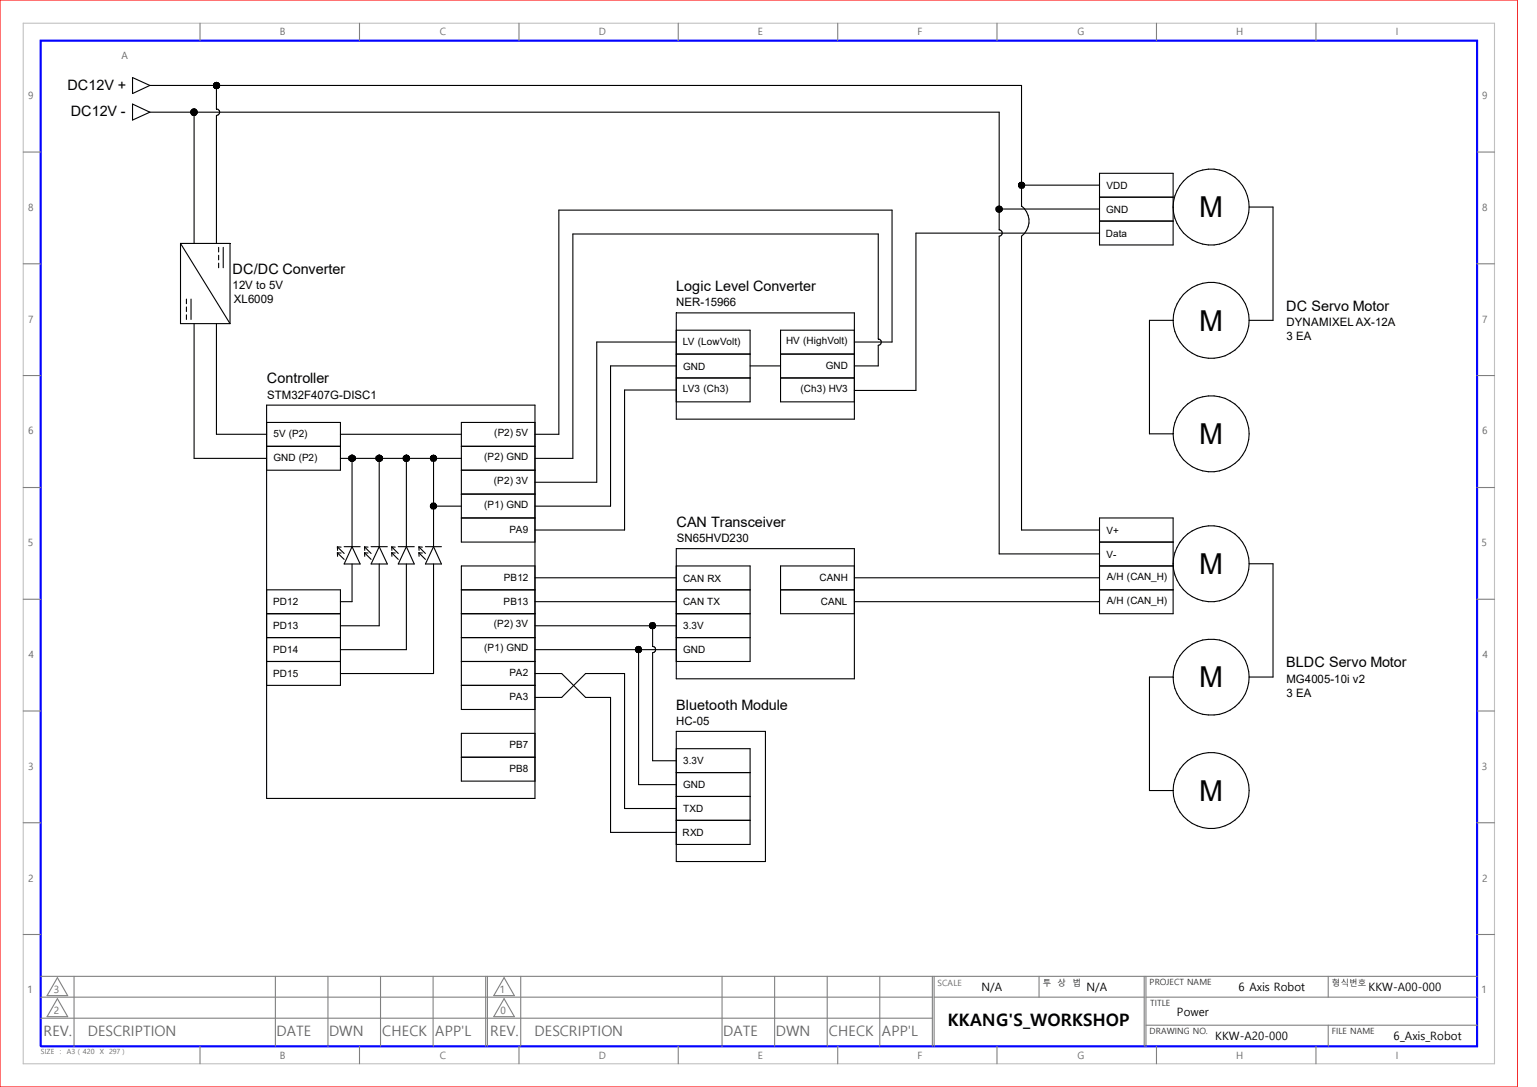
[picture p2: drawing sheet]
<svg xmlns="http://www.w3.org/2000/svg" width="297mm" height="210mm" viewBox="0 0 297 210" stroke-linecap="round" stroke-linejoin="round" font-family="sans-serif">
<path d="M0 0h293.2v210h-293.2z" fill="none" stroke="#fff" stroke-width=".19"/>
<g fill="#00f" stroke="#00f" stroke-width=".19">
<path d="M7.9 202.1h277.4l.2 .2h-277.6z" fill-rule="evenodd"/>
<path d="M285.5 7.7v194.6l-.2-.2v-194.1z" fill-rule="evenodd"/>
<path d="M7.7 7.7h277.8l-.2 .3h-277.3z" fill-rule="evenodd"/>
<path d="M7.7 7.7l.3 .3v194.1h-.3z" fill-rule="evenodd"/>
</g>
<path d="M4.5 4.5h284.3v201h-284.3z" fill="none" stroke="#c0c0c0" stroke-width=".21"/>
<g fill="none" stroke="#808080" stroke-width=".21">
<path d="M38.7 4.5v3.4M69.5 4.5v3.4M100.3 4.5v3.4M131.1 4.5v3.4M161.9 4.5v3.4M192.7 4.5v3.4M223.5 4.5v3.4M254.3 4.5v3.4M4.5 29.4h3.4M285.4 29.4h3.4M4.5 51h3.4M285.4 51h3.4"/>
<path d="M4.5 72.6h3.4M285.4 72.6h3.4M4.5 94.2h3.4M285.4 94.2h3.4M4.5 115.8h3.4M285.4 115.8h3.4M4.5 137.4h3.4M285.4 137.4h3.4M4.5 159h3.4M285.4 159h3.4M4.5 180.6h3.4M7.9 188.6h277.5"/>
<path d="M7.9 196.7h172.3M7.9 192.7h172.3M14.3 188.6v13.5M53.2 188.6v13.5M63.4 188.6v13.5M73.5 188.6v13.5M83.7 188.6v13.5M93.9 188.6v13.5M94.2 188.6v13.5M100.6 188.6v13.5M139.5 188.6v13.5M149.7 188.6v13.5"/>
<path d="M159.9 188.6v13.5M170 188.6v13.5M180.2 188.6v13.5M180.5 192.7h40.6M180.5 188.6v13.5M200.8 188.6v4.1M221.1 188.6v13.5M221.4 192.7h64M221.4 198.1h64M221.4 188.6v13.5M256.7 188.6v4.1M256.7 198.1v4"/>
<path d="M285.4 180.6h3.4M38.7 202.1v3.4M69.5 202.1v3.4M100.3 202.1v3.4M131.1 202.1v3.4M161.9 202.1v3.4M192.7 202.1v3.4M223.5 202.1v3.4M254.3 202.1v3.4"/>
</g>
<path d="M0 0h293.3v210h-293.3z" fill="none" stroke="#f00" stroke-width=".21"/>
<path d="M11.1 188.9l2 3.5h-4zM11.1 193l2 3.4h-4zM97.4 188.9l2 3.5h-4zM97.4 193l2 3.4h-4z" fill="none" stroke="#808080" stroke-width=".21"/>
<g fill="none" stroke="#000" stroke-width=".21">
<path d="M25.6 15l3.4 1.5-3.4 1.6zM29 16.5h168.4v23.3a3.7 3.7 0 0 1 0 5.8v56.8h15.1M41.8 16.5v4.5a.64 .64 0 0 1 .7 .7 .64 .64 0 0 1-.7 .6v24.7M25.6 20.1l3.4 1.6-3.4 1.5zM29 21.7h164.1v22.7a.61 .61 0 0 1 .6 .6 .61 .61 0 0 1-.6 .6v61.4h19.4M37.5 21.7v25.3M197.4 35.8h15.1M212.5 33.5h14.2v13.8h-14.2zM212.5 38.1h14.2M34.9 47h9.5v15.5M34.9 47v15.5h9.5M34.9 47l9.5 15.5"/>
<path d="M36 57.8v.9M36 59.3v.9M36.9 57.8v3.9M42.2 47.8v.9M42.2 49.3v.9M42.2 50.8v.9M43.1 47.8v3.9M193.1 40.4h19.4M212.5 42.7h14.2M212.5 45h-35.5v30.4h-11.9M241.4 40h4.6v21.9h-4.6M36 60.8v.9"/>
<path d="M37.5 62.5v26.1h14M41.8 62.5v21.4h9.7M51.5 78.3h51.9v76h-51.9zM130.7 60.5h34.4v20.5h-34.4zM130.7 70.7h-12.7v27.1h-14.6M130.7 63.8h14.2v13.8h-14.2M130.7 68.4h14.2M130.7 73h14.2M130.7 66.1h-15.4v27.1h-11.9M130.7 75.4h-10v27h-17.3M144.9 70.7h5.9M150.8 68.4h14.3"/>
<path d="M150.8 73h14.3M165.1 70.7h4.6v-4a.61 .61 0 0 0 .6-.6 .61 .61 0 0 0-.6-.6v-20.3h-59v43.4h-7.3M165.1 66.1h7.3v-25.5h-64.4v43.3h-4.6M165.1 63.8h-14.3v13.8h14.3M226.7 61.9a7.3 7.3 0 0 0 7.3 7.3 7.3 7.3 0 0 0 7.4-7.3M226.7 61.9a7.3 7.3 0 0 1 7.3-7.4 7.3 7.3 0 0 1 7.4 7.4M226.7 61.9h-4.6v21.9h4.6M51.5 81.6h14.3v9.2h-14.3M51.5 86.2h14.3M65.8 88.6h23.4M65.8 83.9h23.4M68 88.6v17"/>
<path d="M73.3 88.6v17M78.5 88.6v17M83.8 88.6v17M83.8 97.8h5.4M89.2 86.2h14.2M89.2 90.8h14.2M89.2 95.5h14.2M103.4 81.6h-14.2v23.1h14.2M51.5 114h14.3v18.4h-14.3M51.5 118.6h14.3M65.2 106.8l1.3 1.3M65.2 106.8v.7"/>
<path d="M65.2 106.8h.7M65.2 105.7l1.3 1.2M65.2 105.7v.6M65.2 105.7h.7M66.5 105.6h3.1M68 105.6l1.6 3.4h-3.1zM68 109v7.2h-2.2M70.4 106.8l1.3 1.3M70.4 106.8l.1 .7M70.4 106.8h.7M70.4 105.7l1.3 1.2M70.4 105.7l.1 .6"/>
<path d="M70.4 105.7h.7M71.7 105.6h3.1M73.3 105.6l1.5 3.4h-3.1zM73.3 109v11.9h-7.5M75.7 106.8l1.3 1.3M75.7 106.8v.7M75.7 106.8h.7M75.7 105.7l1.3 1.2M75.7 105.7v.6M75.7 105.7h.7M77 105.6h3.1M78.5 105.6l1.6 3.4h-3.1z"/>
<path d="M78.5 109v16.5h-12.7M80.9 106.8l1.3 1.3M80.9 106.8l.1 .7M80.9 106.8h.7M80.9 105.7l1.3 1.2M80.9 105.7l.1 .6M80.9 105.7h.7M82.2 105.6h3.1M83.8 105.6l1.5 3.4h-3.1zM83.8 109v21.1h-18M89.2 100.1h14.2M89.2 114h14.2"/>
<path d="M89.2 118.6h14.2M103.4 109.3h-14.2v27.8h14.2M103.4 116.2h27.3M103.4 111.6h27.3M130.7 109.3h14.2v18.5h-14.2M130.7 114h14.2M130.7 118.6h14.2M130.7 106h34.4v25.1h-34.4zM150.8 114h14.3M165.1 109.3h-14.3v9.3h14.3M165.1 116.2h47.4M165.1 111.6h47.4"/>
<path d="M212.5 100.1h14.2v18.5h-14.2zM212.5 104.7h14.2M212.5 109.3h14.2M212.5 114h14.2M241.4 108.9h4.6v21.9h-4.6M51.5 127.8h14.3M51.5 123.2h14.3M89.2 127.8h14.2M89.2 132.4h14.2M89.2 123.2h14.2M103.4 120.9h27.3M103.4 125.5h27.3"/>
<path d="M103.4 130.1h5.1l4.7 4.6h4.8v26.1h12.7M103.4 134.7h5.1l4.7-4.6h7.5v26.1h10M123.4 125.5v26.1h7.3M126.1 120.9v4a.61 .61 0 0 1 .6 .6 .61 .61 0 0 1-.6 .6v20.9h4.6M130.7 123.2h14.2M226.7 130.8h-4.6v21.9h4.6M226.7 130.8a7.3 7.3 0 0 0 7.3 7.4 7.3 7.3 0 0 0 7.4-7.4M226.7 130.8a7.3 7.3 0 0 1 7.3-7.3 7.3 7.3 0 0 1 7.4 7.3M89.2 146.3h14.2M103.4 141.7h-14.2v9.2h14.2M130.7 141.3h17.2v25.2h-17.2zM130.7 144.7h14.2v18.5h-14.2"/>
<path d="M130.7 153.9h14.2M130.7 158.5h14.2M130.7 149.3h14.2"/>
<circle cx="41.8" cy="16.5" r=".6"/>
<circle cx="37.5" cy="21.7" r=".63"/>
<circle cx="234" cy="40" r="7.3"/>
<circle cx="68" cy="88.5" r=".6"/>
<circle cx="73.3" cy="88.5" r=".62"/>
<circle cx="78.5" cy="88.5" r=".62"/>
<circle cx="234" cy="83.8" r="7.3"/>
<circle cx="234" cy="108.9" r="7.3"/>
<circle cx="234" cy="152.7" r="7.3"/>
</g>
<g fill="#000" stroke="#000" stroke-width=".19">
<path d="M41.3 16.2v.6zM41.3 16.2l.2 .9-.2-.3zM41.3 16.2l.2-.2v1.1zM41.5 16l.3 1.1h-.3zM41.5 16l.3-.1v1.2zM41.8 15.9l.3 1.2h-.3zM41.8 15.9l.3 .1v1.1zM42.1 16l.3 .8-.3 .3zM42.1 16l.3 .2v.6zM42.4 16.2v.6zM37 21.4v.6zM37 21.4l.2 .8-.2-.2z"/>
<path d="M37.2 21.1v1.1l-.2-.8zM37.2 21.1l.3 1.2-.3-.1zM37.2 21.1l.3-.1v1.3zM37.5 21l.3 1.2-.3 .1zM37.5 21l.3 .1v1.1zM37.8 21.1l.2 .9-.2 .2zM37.8 21.1l.2 .3v.6zM38 21.4v.6zM196.9 35.5v.6zM196.9 35.5l.2 .8-.2-.2zM196.9 35.5l.2-.2v1zM197.1 35.3l.3 1.1-.3-.1z"/>
<path d="M197.1 35.3l.3-.1v1.2zM197.4 35.2l.3 1.1-.3 .1zM197.4 35.2l.3 .1v1zM197.7 35.3l.3 .8-.3 .2zM197.7 35.3l.3 .2v.6zM198 35.5v.6zM192.5 40.1v.6zM192.5 40.1l.2 .8-.2-.2zM192.7 39.9v1l-.2-.8zM192.7 39.9l.4 1.1-.4-.1zM192.7 39.9l.4-.1v1.2zM193.1 39.8l.3 1.1-.3 .1z"/>
<path d="M193.1 39.8l.3 .1v1zM193.4 39.9l.2 .8-.2 .2zM193.4 39.9l.2 .2v.6zM193.6 40.1v.6zM67.5 88.2v.7zM67.5 88.2l.2 .9-.2-.2zM67.5 88.2l.2-.2v1.1zM67.7 88l.3 1.2-.3-.1zM67.7 88l.3-.1v1.3zM68 87.9l.3 1.2-.3 .1zM68 87.9l.3 .1v1.1zM68.3 88l.3 .9-.3 .2z"/>
<path d="M68.3 88l.3 .2v.7zM68.6 88.2v.7zM72.7 88.2v.7zM72.7 88.2l.3 .9-.3-.2zM72.7 88.2l.3-.2v1.1zM73 88l.3 1.2-.3-.1zM73 88l.3-.1v1.3zM73.3 87.9l.3 1.2-.3 .1zM73.3 87.9l.3 .1v1.1zM73.6 88l.2 .9-.2 .2zM73.6 88l.2 .2v.7zM73.8 88.2v.7z"/>
<path d="M78 88.2v.7zM78 88.2l.2 .9-.2-.2zM78 88.2l.2-.2v1.1zM78.2 88l.3 1.2-.3-.1zM78.2 88l.3-.1v1.3zM78.5 87.9l.3 1.2-.3 .1zM78.5 87.9l.3 .1v1.1zM78.8 88l.2 .9-.2 .2zM78.8 88l.2 .2v.7zM79 88.2v.7zM83.2 88.2v.7zM83.2 88.2l.2 .9-.2-.2z"/>
<path d="M83.2 97.5v.6zM83.2 97.5l.2 .8-.2-.2zM83.2 88.2l.2-.2v1.1zM83.4 88l.4 1.2-.4-.1zM83.4 97.2v1.1l-.2-.8zM83.4 97.2l.4 1.2-.4-.1zM83.4 88l.4-.1v1.3zM83.8 87.9l.3 1.2-.3 .1zM83.4 97.2h.4v1.2zM83.8 97.2l.3 1.1-.3 .1zM83.8 87.9l.3 .1v1.1zM84.1 88l.2 .9-.2 .2z"/>
<path d="M83.8 97.2h.3v1.1zM84.1 97.2l.2 .9-.2 .2zM84.1 88l.2 .2v.7zM84.3 88.2v.7zM84.1 97.2l.2 .3v.6zM84.3 97.5v.6zM122.9 125.2v.6zM122.9 125.2l.2 .8-.2-.2zM122.9 125.2l.2-.2v1zM123.1 125l.3 1.1-.3-.1zM123.1 125l.3-.1v1.2zM123.4 124.9l.3 1.1-.3 .1z"/>
<path d="M123.4 124.9l.3 .1v1zM123.7 125l.2 .8-.2 .2zM123.7 125l.2 .2v.6zM123.9 125.2v.6zM125.6 120.6v.6zM125.6 120.6l.2 .8-.2-.2zM125.6 120.6l.2-.2v1zM125.8 120.4l.3 1.1-.3-.1zM125.8 120.4l.3-.1v1.2zM126.1 120.3l.3 1.1-.3 .1zM126.1 120.3l.3 .1v1zM126.4 120.4l.2 .8-.2 .2z"/>
<path d="M126.4 120.4l.2 .2v.6zM126.6 120.6v.6z"/>
</g>
<g font-size="5.6">
<text x="231.7" y="42">M</text>
<text x="231.7" y="63.9">M</text>
<text x="231.7" y="85.8">M</text>
<text x="231.7" y="110.9">M</text>
<text x="231.7" y="132.8">M</text>
<text x="231.7" y="154.7">M</text>
</g>
<text font-size="3.3" x="183.1" y="198.2">KKANG'S_WORKSHOP</text>
<g font-size="2.8">
<text x="13" y="17.4">DC12V +</text>
<text x="13.7" y="22.5">DC12V -</text>
<text x="45" y="52.9">DC/DC Converter</text>
<text x="130.6" y="56.3">Logic Level Converter</text>
<text x="248.5" y="60">DC Servo Motor</text>
<text x="51.6" y="74.1">Controller</text>
<text x="130.7" y="101.8">CAN Transceiver</text>
<text x="248.5" y="128.9">BLDC Servo Motor</text>
<text x="130.6" y="137.1">Bluetooth Module</text>
</g>
<g font-size="2.8" fill="#636466">
<text x="8.4" y="200.2">REV.</text>
<text x="17" y="200.2">DESCRIPTION</text>
<text x="53.4" y="200.2">DATE</text>
<text x="63.6" y="200.2">DWN</text>
<text x="73.9" y="200.2">CHECK APP'L</text>
<text x="94.7" y="200.2">REV.</text>
<text x="103.3" y="200.2">DESCRIPTION</text>
<text x="139.7" y="200.2">DATE</text>
<text x="149.9" y="200.2">DWN</text>
<text x="160.2" y="200.2">CHECK APP'L</text>
</g>
<g font-size="2.2">
<text x="45" y="55.8">12V to 5V</text>
<text x="45.2" y="58.6">XL6009</text>
<text x="130.7" y="59.2">NER-15966</text>
<text x="248.6" y="62.9">DYNAMIXEL AX-12A</text>
<text x="248.6" y="65.7">3 EA</text>
<text x="51.6" y="77">STM32F407G-DISC1</text>
<text x="130.8" y="104.7">SN65HVD230</text>
<text x="248.6" y="131.9">MG4005-10i v2</text>
<text x="248.6" y="134.7">3 EA</text>
<text x="130.7" y="140">HC-05</text>
<text x="189.7" y="191.4">N/A</text>
<text x="209.9" y="191.4">N/A</text>
<text x="239.4" y="191.5">6 Axis Robot</text>
<text x="264.5" y="191.4">KKW-A00-000</text>
<text x="227.4" y="196.2">Power</text>
<text x="234.8" y="200.9">KKW-A20-000</text>
<text x="269.3" y="201">6_Axis_Robot</text>
</g>
<g font-size="1.9" fill="#636466">
<text x="23.5" y="11.5">A</text>
<text x="54.1" y="6.8">B</text>
<text x="85" y="6.9">C</text>
<text x="115.7" y="6.8">D</text>
<text x="146.5" y="6.8">E</text>
<text x="177.3" y="6.8">F</text>
<text x="208.2" y="6.9">G</text>
<text x="238.9" y="6.8">H</text>
<text x="269.7" y="6.8">I</text>
<text x="5.4" y="19.2">9</text>
<text x="286.4" y="19.2">9</text>
<text x="5.4" y="40.8">8</text>
<text x="286.4" y="40.8">8</text>
<text x="5.4" y="62.4">7</text>
<text x="286.4" y="62.4">7</text>
<text x="5.4" y="83.9">6</text>
<text x="286.4" y="83.9">6</text>
<text x="5.4" y="105.5">5</text>
<text x="286.3" y="105.5">5</text>
<text x="5.5" y="127.1">4</text>
<text x="286.5" y="127.1">4</text>
<text x="5.4" y="148.8">3</text>
<text x="286.3" y="148.8">3</text>
<text x="5.4" y="170.4">2</text>
<text x="286.4" y="170.4">2</text>
<text x="5.3" y="191.9">1</text>
<text x="10.4" y="191.9">3</text>
<text x="96.6" y="191.9">1</text>
<text x="286.3" y="191.9">1</text>
<text x="10.4" y="195.9">2</text>
<text x="96.7" y="195.9">0</text>
<text x="54.1" y="204.5">B</text>
<text x="85" y="204.5">C</text>
<text x="115.7" y="204.5">D</text>
<text x="146.5" y="204.5">E</text>
<text x="177.3" y="204.5">F</text>
<text x="208.2" y="204.5">G</text>
<text x="238.9" y="204.5">H</text>
<text x="269.7" y="204.5">I</text>
</g>
<g font-size="1.9">
<text x="213.7" y="41.1">GND</text>
<text x="213.8" y="36.5">VDD</text>
<text x="213.7" y="45.7">Data</text>
<text x="132" y="66.6">LV (LowVolt)</text>
<text x="132" y="71.4">GND</text>
<text x="151.9" y="66.4">HV (HighVolt)</text>
<text x="159.6" y="71.2">GND</text>
<text x="132" y="75.8">LV3 (Ch3)</text>
<text x="154.7" y="75.6">(Ch3) HV3</text>
<text x="52.8" y="84.4">5V (P2)</text>
<text x="52.8" y="89">GND (P2)</text>
<text x="93.6" y="88.9">(P2) GND</text>
<text x="95.5" y="84.2">(P2) 5V</text>
<text x="95.4" y="93.5">(P2) 3V</text>
<text x="93.6" y="98.1">(P1) GND</text>
<text x="98.4" y="102.9">PA9</text>
<text x="213.8" y="103.1">V+</text>
<text x="213.8" y="107.7">V-</text>
<text x="97.4" y="112.2">PB12</text>
<text x="132" y="112.4">CAN RX</text>
<text x="158.4" y="112.2">CANH</text>
<text x="213.9" y="112.1">A/H (CAN_H)</text>
<text x="52.8" y="117">PD12</text>
<text x="97.3" y="116.8">PB13</text>
<text x="132" y="117">CAN TX</text>
<text x="158.6" y="116.8">CANL</text>
<text x="213.9" y="116.8">A/H (CAN_H)</text>
<text x="52.8" y="121.6">PD13</text>
<text x="93.6" y="125.9">(P1) GND</text>
<text x="95.4" y="121.2">(P2) 3V</text>
<text x="132" y="121.6">3.3V</text>
<text x="52.8" y="126.2">PD14</text>
<text x="52.8" y="130.8">PD15</text>
<text x="98.4" y="130.6">PA2</text>
<text x="132" y="126.2">GND</text>
<text x="98.4" y="135.3">PA3</text>
<text x="98.4" y="144.5">PB7</text>
<text x="98.4" y="149.1">PB8</text>
<text x="132" y="147.7">3.3V</text>
<text x="132" y="152.3">GND</text>
<text x="131.9" y="161.5">RXD</text>
<text x="132" y="156.9">TXD</text>
</g>
<text font-size="1.7" fill="#636466" x="181.2" y="190.5">SCALE</text>
<g font-size="1.7" fill="#2d2d2d">
<text x="201.5" y="190.6">투</text>
<text x="204.4" y="190.6">상</text>
<text x="207.2" y="190.6">법</text>
<text x="222.2" y="190.4">PROJECT NAME</text>
<text x="257.4" y="190.6">형식번호</text>
<text x="222.3" y="194.4">TITLE</text>
<text x="222.2" y="199.9">DRAWING NO.</text>
<text x="257.4" y="199.9">FILE NAME</text>
</g>
<g font-size="1.4" fill="#636466">
<text x="7.9" y="203.6">SIZE</text>
<text x="11.6" y="203.6">:</text>
<text x="12.9" y="203.6">A3 ( 420</text>
<text x="19.3" y="203.6">X 297 )</text>
</g>
</svg>
